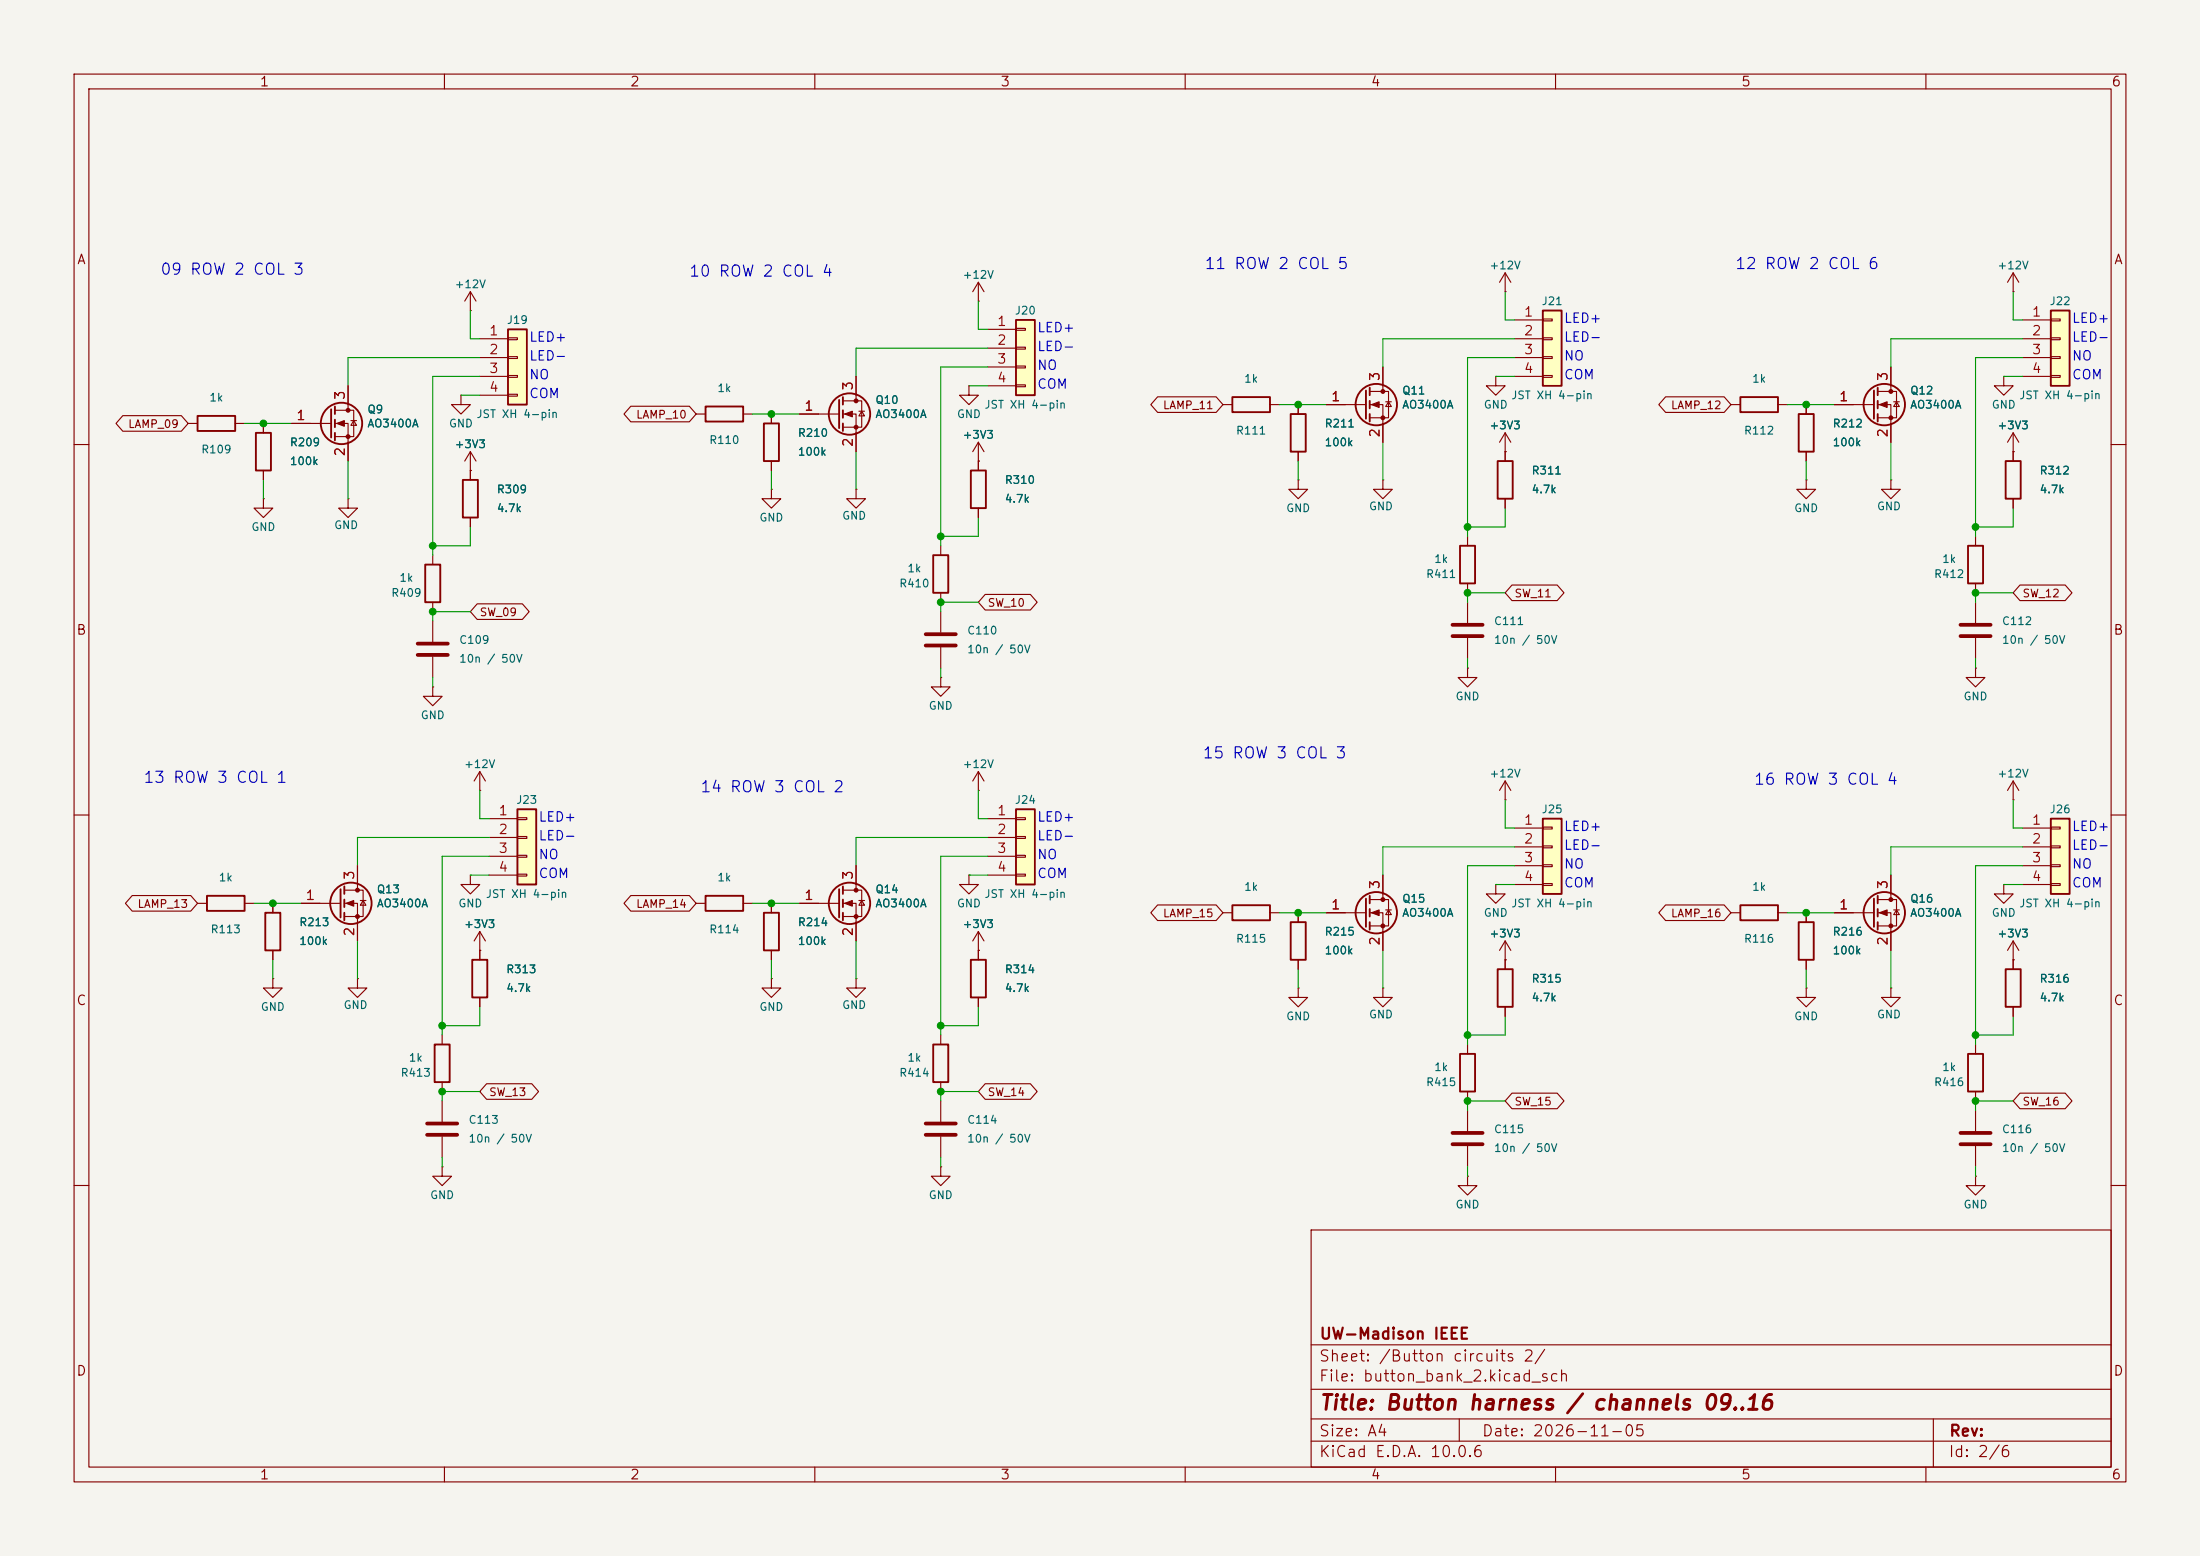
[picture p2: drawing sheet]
<svg xmlns="http://www.w3.org/2000/svg" width="297mm" height="210mm" viewBox="0 0 297 210" stroke-linecap="round" stroke-linejoin="round" font-family="sans-serif">
<path d="M0 0h297v210h-297z" fill="#f5f4ef" stroke="#f5f4ef" stroke-width=".14"/>
<g fill="none" stroke="#840000" stroke-width=".15">
<path d="M10 10h277v190h-277zM12 12h273v186h-273zM60 10v2M110 10v2M160 10v2M210 10v2M260 10v2M271.8 39.4h.1M271.8 36.8l-.8 1.3M271.8 36.8l.7 1.3M271.8 36.8v2.6M10 60h2"/>
<path d="M285 60h2M10 110h2M285 110h2M10 160h2M177 166h108v32h-108zM285 160h2M60 198v2M110 198v2M160 198v2M177 194.5h108M177 191.5h108M177 187.5h108"/>
<path d="M177 181.5h108M197 191.5v3M210 198v2M260 198v2M261 191.5v6.5"/>
</g>
<path d="M208.3 41.9h2.5v10.2h-2.5z" fill="#ffffc2"/>
<g fill="none" stroke="#840000" stroke-width=".25">
<path d="M44.7 55.2v3.9M45.2 54.9v1M45.2 56.6v1.1M45.2 58.4v1M95.2 54.9h5.1v2h-5.1zM208.3 41.9h2.5v10.2h-2.5zM27.9 120.9h5.1v2h-5.1zM126 141h2v5.1h-2z"/>
<circle cx="46.1" cy="57.1" r="2.79"/>
</g>
<g fill="none" stroke="#840000" stroke-width=".15">
<path d="M132.1 38.1l-.8 1.3M132.1 38.1l.7 1.3M132.1 38.1v2.5M203.2 39.4h.1M203.2 36.8l-.8 1.3M203.2 36.8l.8 1.3M203.2 36.8v2.6M39.4 57.2h5.3M45.2 55.4h2.6v3.5h-2.6M45.2 57.2h1.8v5M47 52.1v3.3M47.4 56.8h.7"/>
<path d="M47.8 56.8l.3 .6h-.7zM94 55.9h1.2M100.3 55.9h1.3M132.1 40.6h.1M204.5 43.2h3.8M204.5 45.7h3.8M204.5 48.3h3.8M204.5 50.8h3.8M208.3 43.1h1.2v.2h-1.2zM208.3 45.6h1.2v.2h-1.2zM208.3 48.1h1.2v.3h-1.2zM208.3 50.7h1.2v.2h-1.2z"/>
<path d="M47 67.3v1.3h1.3l-1.3 1.3-1.3-1.3h1.3M47 67.3h.1M58.4 92.7v1.3h1.3l-1.3 1.3-1.3-1.3h1.3M58.4 92.7h.1M58.4 83.8v2.8M58.4 88.6v2.8M127 91.4v1.3h1.3l-1.3 1.3-1.3-1.3h1.3M127 91.4h.1M26.7 121.9h1.2M33 121.9h1.3M36.8 132.1v1.3h1.3l-1.3 1.2-1.2-1.2h1.2M36.8 132.1h.1"/>
<path d="M127 139.7v1.3M127 146.1v1.2"/>
</g>
<path d="M56.4 86.9h4.1M56.4 88.4h4.1" fill="none" stroke="#840000" stroke-width=".51"/>
<g fill="#840000" stroke="#840000" stroke-width=".15">
<path d="M45.5 57.2l1-.4v.7z"/>
<circle cx="47" cy="55.4" r=".25"/>
<circle cx="47" cy="58.9" r=".25"/>
</g>
<path d="M137.2 43.2h2.5v10.1h-2.5z" fill="#ffffc2"/>
<g fill="none" stroke="#840000" stroke-width=".25">
<path d="M113.3 54v3.8M113.8 53.6v1M113.8 55.4v1M113.8 57.2v1M137.2 43.2h2.5v10.1h-2.5zM126 74.9h2v5.1h-2zM131.1 63.5h2v5.1h-2zM35.8 123.2h2v5.1h-2zM131.1 129.5h2v5.1h-2zM197.1 142.2h2v5.1h-2z"/>
<circle cx="114.7" cy="55.9" r="2.79"/>
</g>
<g fill="none" stroke="#840000" stroke-width=".15">
<path d="M107.9 55.9h5.4M113.8 54.1h2.5v3.6h-2.5M113.8 55.9h1.8v5.1M115.6 50.8v3.3M116 55.5h.7M116.3 55.5l.4 .6h-.7zM130.8 52.1v1.2h1.3l-1.3 1.3-1.3-1.3h1.3M130.8 52.1h.1M132.1 59.7v3.8M132.1 59.7l-.8 1.3M132.1 59.7l.7 1.3M133.3 44.5h3.9"/>
<path d="M133.3 47h3.9M133.3 49.5h3.9M133.3 52.1h3.9M137.2 44.3h1.2v.3h-1.2zM137.2 46.9h1.2v.2h-1.2zM137.2 49.4h1.2v.3h-1.2zM137.2 51.9h1.2v.3h-1.2zM201.9 50.8v1.3h1.3l-1.3 1.2-1.2-1.2h1.2M201.9 50.8h.1M203.2 58.4l-.8 1.3M203.2 58.4l.8 1.3M203.2 58.4v2.6"/>
<path d="M115.6 66v1.3h1.2l-1.2 1.3-1.3-1.3h1.3M115.6 66h.1M127 73.7v1.2M132.1 62.2h.1M132.1 68.6v1.3M203.2 61h.1M127 80v1.3M63.5 118.1v1.3h1.3l-1.3 1.3-1.3-1.3h1.3M63.5 118.1h.1M36.8 121.9v1.3M36.8 128.3v1.2M64.8 128.3h.1"/>
<path d="M64.8 125.7l-.8 1.3M64.8 125.7l.7 1.3M64.8 125.7v2.6M132.1 128.3v1.2M132.1 134.6v1.3M198.1 158.8v1.2h1.3l-1.3 1.3-1.3-1.3h1.3M198.1 158.8h.1M198.1 141v1.2M198.1 147.3v1.3"/>
</g>
<g fill="#840000" stroke="#840000" stroke-width=".15">
<path d="M114 55.9l1.1-.4v.8z"/>
<circle cx="115.6" cy="54.1" r=".25"/>
<circle cx="115.6" cy="57.7" r=".25"/>
</g>
<path d="M208.3 110.5h2.5v10.2h-2.5z" fill="#ffffc2"/>
<path d="M34.5 58.4h2.1v5.1h-2.1zM103.1 57.2h2.1v5h-2.1zM208.3 110.5h2.5v10.2h-2.5z" fill="none" stroke="#840000" stroke-width=".25"/>
<g fill="none" stroke="#840000" stroke-width=".15">
<path d="M35.6 57.2v1.2M104.1 55.9v1.3M35.6 67.3v1.3h1.2l-1.2 1.3-1.3-1.3h1.3M35.6 67.3h.1M35.6 63.5v1.3M104.1 66v1.3h1.3l-1.3 1.3-1.2-1.3h1.2M104.1 66h.1M104.1 62.2v1.3M198.1 90.2v1.2h1.3l-1.3 1.3-1.3-1.3h1.3M198.1 90.2h.1M198.1 81.3v2.8M198.1 86.1v2.8"/>
<path d="M130.8 118.1v1.3h1.3l-1.3 1.3-1.3-1.3h1.3M130.8 118.1h.1M204.5 111.8h3.8M204.5 114.3h3.8M204.5 116.8h3.8M204.5 119.4h3.8M208.3 111.6h1.2v.3h-1.2zM208.3 114.2h1.2v.2h-1.2zM208.3 116.7h1.2v.3h-1.2zM208.3 119.3h1.2v.2h-1.2zM132.1 128.3h.1M132.1 125.7l-.8 1.3"/>
<path d="M132.1 125.7l.7 1.3M132.1 125.7v2.6M127 157.5v1.3h1.3l-1.3 1.2-1.3-1.2h1.3M127 157.5h.1"/>
</g>
<path d="M196.1 84.3h4.1M196.1 85.9h4.1" fill="none" stroke="#840000" stroke-width=".51"/>
<path d="M68.6 44.5h2.5v10.1h-2.5z" fill="#ffffc2"/>
<path d="M68.6 44.5h2.5v10.1h-2.5z" fill="none" stroke="#840000" stroke-width=".25"/>
<g fill="none" stroke="#840000" stroke-width=".15">
<path d="M63.5 39.4l-.8 1.2M63.5 39.4l.8 1.2M63.5 39.4v2.5M63.5 41.9h.1M64.8 45.7h3.8M64.8 48.3h3.8M64.8 50.8h3.8M64.8 53.3h3.8M68.6 45.6h1.2v.2h-1.2zM68.6 48.1h1.2v.3h-1.2zM68.6 50.7h1.2v.2h-1.2zM68.6 53.2h1.2v.3h-1.2z"/>
<path d="M48.3 132.1v1.3h1.2l-1.2 1.2-1.3-1.2h1.3M48.3 132.1h.1"/>
</g>
<path d="M276.9 41.9h2.5v10.2h-2.5z" fill="#ffffc2"/>
<g fill="none" stroke="#840000" stroke-width=".25">
<path d="M166.4 53.6h5v2h-5zM276.9 41.9h2.5v10.2h-2.5zM113.8 119.6v1.1M113.3 120v3.8M113.8 121.4v1M113.8 123.2v1"/>
<circle cx="114.7" cy="121.9" r="2.79"/>
</g>
<g fill="none" stroke="#840000" stroke-width=".15">
<path d="M165.1 54.6h1.3M171.4 54.6h1.3M273 43.2h3.9M273 45.7h3.9M273 48.3h3.9M273 50.8h3.9M276.9 43.1h1.2v.2h-1.2zM276.9 45.6h1.2v.2h-1.2zM276.9 48.1h1.2v.3h-1.2zM276.9 50.7h1.2v.2h-1.2zM115.6 116.8v3.3M107.9 121.9h5.4"/>
<path d="M113.8 120.1h2.5v3.6h-2.5M113.8 121.9h1.8v5.1M116 121.5h.7M116.3 121.5l.4 .7h-.7z"/>
</g>
<g fill="#840000" stroke="#840000" stroke-width=".15">
<path d="M114 121.9l1.1-.4v.8z"/>
<circle cx="115.6" cy="120.1" r=".25"/>
<circle cx="115.6" cy="123.7" r=".25"/>
</g>
<path d="M137.2 109.2h2.5v10.2h-2.5z" fill="#ffffc2"/>
<g fill="none" stroke="#840000" stroke-width=".25">
<path d="M265.7 73.7h2v5h-2zM46.5 119.6v1.1M137.2 109.2h2.5v10.2h-2.5zM46 120v3.8M46.5 121.4v1M46.5 123.2v1M166.4 122.2h5v2h-5z"/>
<circle cx="47.4" cy="121.9" r="2.79"/>
</g>
<g fill="none" stroke="#840000" stroke-width=".15">
<path d="M266.7 72.4v1.3M266.7 78.7v1.3M266.7 90.2v1.2h1.3l-1.3 1.3-1.3-1.3h1.3M266.7 90.2h.1M266.7 81.3v2.8M266.7 86.1v2.8M48.3 116.8v3.3M133.3 110.5h3.9M133.3 113h3.9M133.3 115.6h3.9M133.3 118.1h3.9M137.2 110.4h1.2v.2h-1.2z"/>
<path d="M137.2 112.9h1.2v.3h-1.2zM137.2 115.4h1.2v.3h-1.2zM137.2 118h1.2v.2h-1.2zM203.2 108h.1M203.2 105.4l-.8 1.3M203.2 105.4l.8 1.3M203.2 105.4v2.6M40.6 121.9h5.4M46.5 120.1h2.5v3.6h-2.5M46.5 121.9h1.8v5.1M48.6 121.5h.8M49 121.5l.4 .7h-.8z"/>
<path d="M104.1 132.1v1.3h1.3l-1.3 1.2-1.2-1.2h1.2M104.1 132.1h.1M165.1 123.2h1.3M171.4 123.2h1.3M175.3 133.4v1.2h1.2l-1.2 1.3-1.3-1.3h1.3M175.3 133.4h.1M127 148.6v2.8M127 153.4v2.8"/>
</g>
<path d="M264.7 84.3h4M264.7 85.9h4M125 151.6h4M125 153.2h4" fill="none" stroke="#840000" stroke-width=".51"/>
<g fill="#840000" stroke="#840000" stroke-width=".15">
<path d="M46.7 121.9l1.1-.4v.8z"/>
<circle cx="48.3" cy="120.1" r=".25"/>
<circle cx="48.3" cy="123.7" r=".25"/>
</g>
<path d="M69.8 109.2h2.6v10.2h-2.6z" fill="#ffffc2"/>
<g fill="none" stroke="#840000" stroke-width=".25">
<path d="M26.7 56.1h5v2.1h-5zM174.2 55.9h2.1v5.1h-2.1zM184.4 52.7v3.8M184.9 52.3v1M184.9 54.1v1M184.9 55.9v1M234.9 53.6h5.1v2h-5.1zM242.8 55.9h2.1v5.1h-2.1zM253 52.7v3.8M253.5 52.3v1M253.5 54.1v1M253.5 55.9v1"/>
<path d="M57.4 76.2h2v5.1h-2zM62.5 64.8h2v5.1h-2zM197.1 73.7h2v5h-2zM202.2 62.2h2v5.1h-2zM270.8 62.2h2v5.1h-2zM69.8 109.2h2.6v10.2h-2.6zM63.8 129.5h2v5.1h-2zM103.1 123.2h2.1v5.1h-2.1zM174.2 124.5h2.1v5h-2.1zM184.4 121.3v3.8M184.9 120.9v1M184.9 122.7v1"/>
<path d="M184.9 124.5v1M202.2 130.8h2v5.1h-2zM58.7 141h2v5.1h-2z"/>
<circle cx="185.8" cy="54.6" r="2.79"/>
<circle cx="254.4" cy="54.6" r="2.79"/>
<circle cx="185.8" cy="123.2" r="2.79"/>
</g>
<g fill="none" stroke="#840000" stroke-width=".15">
<path d="M25.4 57.2h1.3M31.7 57.2h1.3M62.2 53.3v1.3h1.3l-1.3 1.3-1.2-1.3h1.2M62.2 53.3h.1M175.3 54.6v1.3M179.1 54.6h5.3M184.9 52.8h2.6v3.6h-2.6M184.9 54.6h1.8v5.1M186.7 49.5v3.3M187.1 54.2h.7M187.5 54.2l.3 .7h-.7zM233.7 54.6h1.2"/>
<path d="M240 54.6h1.3M243.8 54.6v1.3M247.6 54.6h5.4M253.5 52.8h2.5v3.6h-2.5M253.5 54.6h1.8v5.1M255.3 49.5v3.3M255.7 54.2h.7M256 54.2l.4 .7h-.7zM270.5 50.8v1.3h1.3l-1.3 1.2-1.3-1.2h1.3M270.5 50.8h.1M271.8 58.4v3.8M271.8 58.4l-.8 1.3"/>
<path d="M271.8 58.4l.7 1.3M58.4 74.9v1.3M63.5 63.5h.1M63.5 61l-.8 1.2M63.5 61l.8 1.2M63.5 61v3.8M63.5 69.9v1.2M175.3 64.8v1.2h1.2l-1.2 1.3-1.3-1.3h1.3M175.3 64.8h.1M175.3 61v1.2M186.7 64.8v1.2h1.3l-1.3 1.3-1.3-1.3h1.3M186.7 64.8h.1"/>
<path d="M198.1 72.4v1.3M198.1 78.7v1.3M203.2 61v1.2M203.2 67.3v1.3M243.8 64.8v1.2h1.3l-1.3 1.3-1.2-1.3h1.2M243.8 64.8h.1M243.8 61v1.2M255.3 64.8v1.2h1.2l-1.2 1.3-1.3-1.3h1.3M255.3 64.8h.1M271.8 61h.1M271.8 67.3v1.3M58.4 81.3v1.3"/>
<path d="M64.8 106.7h.1M64.8 104.1v2.6M64.8 104.1l-.8 1.3M64.8 104.1l.7 1.3M66 110.5h3.8M66 113h3.8M66 115.6h3.8M66 118.1h3.8M69.8 110.4h1.3v.2h-1.3zM69.8 112.9h1.3v.3h-1.3zM69.8 115.4h1.3v.3h-1.3zM69.8 118h1.3v.2h-1.3z"/>
<path d="M132.1 106.7h.1M132.1 104.1l-.8 1.3M132.1 104.1l.7 1.3M132.1 104.1v2.6M186.7 118.1v3.3M201.9 119.4v1.3h1.3l-1.3 1.2-1.2-1.2h1.2M201.9 119.4h.1M59.7 139.7v1.3M64.8 128.3v1.2M64.8 134.6v1.3M104.1 121.9v1.3M104.1 128.3v1.2"/>
<path d="M115.6 132.1v1.3h1.2l-1.2 1.2-1.3-1.2h1.3M115.6 132.1h.1M175.3 123.2v1.3M175.3 129.5v1.3M179.1 123.2h5.3M184.9 121.4h2.6v3.6h-2.6M184.9 123.2h1.8v5.1M186.7 133.4v1.2h1.3l-1.3 1.3-1.3-1.3h1.3M186.7 133.4h.1M187.1 122.8h.7M187.5 122.8l.3 .6h-.7zM203.2 129.5h.1"/>
<path d="M203.2 127v3.8M203.2 135.9v1.3M203.2 127l-.8 1.3M203.2 127l.8 1.3M59.7 157.5v1.3h1.3l-1.3 1.2-1.3-1.2h1.3M59.7 157.5h.1M59.7 146.1v1.2M59.7 148.6v2.8M59.7 153.4v2.8M198.1 149.9v2.8M198.1 154.7v2.8"/>
</g>
<path d="M57.7 151.6h4M57.7 153.2h4M196.1 152.9h4.1M196.1 154.4h4.1" fill="none" stroke="#840000" stroke-width=".51"/>
<g fill="#840000" stroke="#840000" stroke-width=".15">
<path d="M253.7 54.6l1.1-.4v.8z"/>
<path d="M185.2 54.6l1-.4v.8z"/>
<path d="M185.2 123.2l1-.4v.8z"/>
<circle cx="255.3" cy="52.8" r=".25"/>
<circle cx="255.3" cy="56.4" r=".25"/>
<circle cx="186.7" cy="52.8" r=".25"/>
<circle cx="186.7" cy="56.4" r=".25"/>
<circle cx="186.7" cy="121.4" r=".25"/>
<circle cx="186.7" cy="125" r=".25"/>
</g>
<path d="M276.9 110.5h2.5v10.2h-2.5z" fill="#ffffc2"/>
<g fill="none" stroke="#840000" stroke-width=".25">
<path d="M276.9 110.5h2.5v10.2h-2.5zM95.2 120.9h5.1v2h-5.1zM234.9 122.2h5.1v2h-5.1zM242.8 124.5h2.1v5h-2.1zM253 121.3v3.8M253.5 120.9v1M253.5 122.7v1M253.5 124.5v1M270.8 130.8h2v5.1h-2zM265.7 142.2h2v5.1h-2z"/>
<circle cx="254.4" cy="123.2" r="2.79"/>
</g>
<g fill="none" stroke="#840000" stroke-width=".15">
<path d="M16.6 56.1h7.9l.9 1.1-.9 1h-7.9l-.9-1zM35.6 57.2v1.2M39.4 57.2h2.5M47 52.1v2.5M47 59.7v2.5M85.2 54.8h7.9l.9 1.1-.9 1h-7.9l-1-1zM104.1 55.9v1.3M107.9 55.9h2.6M115.6 50.8v2.5M115.6 58.4v2.6M156.3 53.6h7.9l.9 1-.9 1.1h-7.9l-.9-1.1zM175.3 54.6v1.3"/>
<path d="M179.1 54.6h2.5M186.7 49.5v2.6M186.7 57.2v2.5M224.9 53.6h7.9l.9 1-.9 1.1h-7.9l-1-1.1zM243.8 54.6v1.3M247.6 54.6h2.6M255.3 49.5v2.6M255.3 57.2v2.5M35.6 63.5v1.3M63.5 63.5h.1M63.5 63.5v1.3M63.5 69.9v1.2"/>
<path d="M104.1 62.2v1.3M132.1 62.2h.1M132.1 62.2v1.3M132.1 68.6v1.3M175.3 61v1.2M203.2 61h.1M203.2 61v1.2M203.2 67.3v1.3M204.1 79h6.1l.9 1-.9 1.1h-6.1l-.9-1.1zM243.8 61v1.2M271.8 61h.1M271.8 61v1.2"/>
<path d="M271.8 67.3v1.3M272.7 79h6.1l.9 1-.9 1.1h-6.1l-.9-1.1zM64.4 81.5h6.1l.9 1.1-.9 1h-6.1l-.9-1zM127 82.6v2.7M127 87.4v2.8M133 80.2h6.1l.9 1.1-.9 1h-6.1l-.9-1zM48.3 116.8v2.6M115.6 116.8v2.6M186.7 118.1v2.6M255.3 118.1v3.3M270.5 119.4v1.3h1.3l-1.3 1.2-1.3-1.2h1.3M270.5 119.4h.1"/>
<path d="M271.8 108h.1M271.8 105.4l-.8 1.3M271.8 105.4l.7 1.3M271.8 105.4v2.6M273 111.8h3.9M273 114.3h3.9M273 116.8h3.9M273 119.4h3.9M276.9 111.6h1.2v.3h-1.2zM276.9 114.2h1.2v.2h-1.2zM276.9 116.7h1.2v.3h-1.2zM276.9 119.3h1.2v.2h-1.2z"/>
<path d="M17.8 120.9h8l.9 1-.9 1.1h-8l-.9-1.1zM36.8 121.9v1.3M36.8 128.3v1.2M40.6 121.9h2.6M48.3 124.5v2.5M64.8 128.3h.1M64.8 128.3v1.2M64.8 134.6v1.3M85.2 120.9h7.9l.9 1-.9 1.1h-7.9l-1-1.1zM94 121.9h1.2M100.3 121.9h1.3M104.1 121.9v1.3"/>
<path d="M104.1 128.3v1.2M107.9 121.9h2.6M115.6 124.5v2.5M132.1 128.3h.1M132.1 128.3v1.2M132.1 134.6v1.3M156.3 122.1h7.9l.9 1.1-.9 1h-7.9l-.9-1zM175.3 123.2v1.3M175.3 129.5v1.3M179.1 123.2h2.5M186.7 125.7v2.6M203.2 129.5h.1"/>
<path d="M203.2 129.5v1.3M203.2 135.9v1.3M224.9 122.1h7.9l.9 1.1-.9 1h-7.9l-1-1zM233.7 123.2h1.2M240 123.2h1.3M243.8 133.4v1.2h1.3l-1.3 1.3-1.2-1.3h1.2M243.8 133.4h.1M243.8 123.2v1.3M243.8 129.5v1.3M247.6 123.2h5.4M253.5 121.4h2.5v3.6h-2.5M253.5 123.2h1.8v5.1"/>
<path d="M255.3 133.4v1.2h1.2l-1.2 1.3-1.3-1.3h1.3M255.3 133.4h.1M255.7 122.8h.7M256 122.8l.4 .6h-.7zM271.8 129.5h.1M271.8 127v3.8M271.8 135.9v1.3M271.8 127l-.8 1.3M271.8 127l.7 1.3M65.7 146.3h6.1l.9 1-.9 1.1h-6.1l-.9-1.1zM133 146.3h6.1l.9 1-.9 1.1h-6.1l-.9-1.1zM204.1 147.5h6.1l.9 1.1-.9 1h-6.1l-.9-1z"/>
<path d="M266.7 158.8v1.2h1.3l-1.3 1.3-1.3-1.3h1.3M266.7 158.8h.1M266.7 141v1.2M266.7 147.3v1.3M266.7 149.9v2.8M266.7 154.7v2.8M272.7 147.5h6.1l.9 1.1-.9 1h-6.1l-.9-1z"/>
</g>
<path d="M125 85.6h4M125 87.1h4M264.7 152.9h4M264.7 154.4h4" fill="none" stroke="#840000" stroke-width=".51"/>
<g fill="#840000" stroke="#840000" stroke-width=".15">
<path d="M253.7 123.2l1.1-.4v.8z"/>
<circle cx="255.3" cy="121.4" r=".25"/>
<circle cx="255.3" cy="125" r=".25"/>
</g>
<g fill="none" stroke="#009600" stroke-width=".15">
<path d="M203.2 39.4v3.8h1.3M271.8 39.4v3.8h1.2M33 57.2h6.4M62.2 53.3h2.6M63.5 41.9v3.8h1.3M64.8 50.8h-6.4v24.1M64.8 48.3h-17.8v3.8M101.6 55.9h6.3M130.8 52.1h2.5M132.1 40.6v3.9h1.2M133.3 49.5h-6.3v24.2M133.3 47h-17.7v3.8"/>
<path d="M172.7 54.6h6.4M186.7 59.7v5.1M201.9 50.8h2.6M204.5 45.7h-17.8v3.8M204.5 48.3h-6.4v24.1M241.3 54.6h6.3M255.3 59.7v5.1M270.5 50.8h2.5M273 45.7h-17.7v3.8M273 48.3h-6.3v24.1M35.6 64.8v2.5M47 62.2v5.1"/>
<path d="M63.5 71.1v2.6h-5.1M104.1 63.5v2.5M115.6 61v5M132.1 69.9v2.5h-5.1M175.3 62.2v2.6M203.2 68.6v2.5h-5.1M243.8 62.2v2.6M271.8 68.6v2.5h-5.1M58.4 91.4v1.3M63.5 82.6h-5.1v1.2M127 90.2v1.2M132.1 81.3h-5.1v1.3"/>
<path d="M198.1 88.9v1.3M203.2 80h-5.1v1.3M266.7 88.9v1.3M271.8 80h-5.1v1.3M63.5 118.1h2.5M64.8 106.7v3.8h1.2M66 115.6h-6.3v24.1M66 113h-17.7v3.8M130.8 118.1h2.5M132.1 106.7v3.8h1.2M133.3 115.6h-6.3v24.1M133.3 113h-17.7v3.8"/>
<path d="M201.9 119.4h2.6M203.2 108v3.8h1.3M204.5 114.3h-17.8v3.8M204.5 116.8h-6.4v24.2M270.5 119.4h2.5M271.8 108v3.8h1.2M273 114.3h-17.7v3.8M273 116.8h-6.3v24.2M34.3 121.9h6.3M36.8 129.5v2.6M48.3 127v5.1M64.8 135.9v2.5h-5.1"/>
<path d="M101.6 121.9h6.3M104.1 129.5v2.6M115.6 127v5.1M132.1 135.9v2.5h-5.1M172.7 123.2h6.4M175.3 130.8v2.6M186.7 128.3v5.1M203.2 137.2v2.5h-5.1M241.3 123.2h6.3M243.8 130.8v2.6M255.3 128.3v5.1M271.8 137.2v2.5h-5.1"/>
<path d="M59.7 156.2v1.3M64.8 147.3h-5.1v1.3M127 156.2v1.3M132.1 147.3h-5.1v1.3M198.1 157.5v1.3M203.2 148.6h-5.1v1.3M266.7 157.5v1.3M271.8 148.6h-5.1v1.3"/>
</g>
<g fill="#009600" stroke="#009600" stroke-width=".14">
<circle cx="104.1" cy="55.9" r=".46"/>
<circle cx="127" cy="72.4" r=".46"/>
<circle cx="266.7" cy="71.1" r=".46"/>
<circle cx="266.7" cy="80" r=".46"/>
<circle cx="243.8" cy="54.6" r=".46"/>
<circle cx="198.1" cy="71.1" r=".46"/>
<circle cx="198.1" cy="80" r=".46"/>
<circle cx="175.3" cy="54.6" r=".46"/>
<circle cx="59.7" cy="147.3" r=".46"/>
<circle cx="59.7" cy="138.4" r=".46"/>
<circle cx="36.8" cy="121.9" r=".46"/>
<circle cx="175.3" cy="123.2" r=".46"/>
<circle cx="198.1" cy="139.7" r=".46"/>
<circle cx="198.1" cy="148.6" r=".46"/>
<circle cx="58.4" cy="82.6" r=".46"/>
<circle cx="58.4" cy="73.7" r=".46"/>
<circle cx="35.6" cy="57.2" r=".46"/>
<circle cx="266.7" cy="148.6" r=".46"/>
<circle cx="243.8" cy="123.2" r=".46"/>
<circle cx="266.7" cy="139.7" r=".46"/>
<circle cx="104.1" cy="121.9" r=".46"/>
<circle cx="127" cy="81.3" r=".46"/>
<circle cx="127" cy="147.3" r=".46"/>
<circle cx="127" cy="138.4" r=".46"/>
</g>
<text font-size="2" fill="#840000" x="178" y="190.8">Title: Button harness / channels 09..16</text>
<g font-size="1.5" fill="#0000c2">
<text x="21.5" y="37.5">09 ROW 2 COL 3</text>
<text x="92.9" y="37.7">10 ROW 2 COL 4</text>
<text x="162.5" y="36.7">11 ROW 2 COL 5</text>
<text x="234.1" y="36.7">12 ROW 2 COL 6</text>
<text x="19.3" y="106">13 ROW 3 COL 1</text>
<text x="94.4" y="107.3">14 ROW 3 COL 2</text>
<text x="162.3" y="102.7">15 ROW 3 COL 3</text>
<text x="236.7" y="106.3">16 ROW 3 COL 4</text>
</g>
<g font-size="1.5" fill="#840000">
<text x="178" y="184.1">Sheet: /Button circuits 2/</text>
<text x="178" y="181.1">UW-Madison IEEE</text>
<text x="178" y="186.8">File: button_bank_2.kicad_sch</text>
<text x="178" y="197">KiCad E.D.A. 10.0.6</text>
<text x="178" y="194.2">Size: A4</text>
<text x="200" y="194.2">Date: 2026-11-05</text>
<text x="263" y="197">Id: 2/6</text>
<text x="263" y="194.2">Rev:</text>
</g>
<g font-size="1.3" fill="#840000">
<text x="35" y="12">1</text>
<text x="85" y="12">2</text>
<text x="135" y="12">3</text>
<text x="185" y="12">4</text>
<text x="235" y="12">5</text>
<text x="285" y="12">6</text>
<text x="10.3" y="36">A</text>
<text x="285.3" y="36">A</text>
<text x="10.2" y="86">B</text>
<text x="285.2" y="86">B</text>
<text x="10.2" y="136">C</text>
<text x="285.2" y="136">C</text>
<text x="10.2" y="186">D</text>
<text x="285.2" y="186">D</text>
<text x="35" y="200">1</text>
<text x="85" y="200">2</text>
<text x="135" y="200">3</text>
<text x="185" y="200">4</text>
<text x="235" y="200">5</text>
<text x="285" y="200">6</text>
</g>
<g font-size="1.3" fill="#a90000">
<text x="65.9" y="45.6">1</text>
<text x="134.5" y="44.3">1</text>
<text x="134.5" y="46.9">2</text>
<text x="205.6" y="43">1</text>
<text x="205.6" y="45.6">2</text>
<text x="274.2" y="43">1</text>
<text x="274.2" y="45.6">2</text>
<text x="65.9" y="48.1">2</text>
<text x="65.9" y="50.7">3</text>
<text x="65.9" y="53.2">4</text>
<text x="115.4" y="52.8" transform="rotate(-90 115.4 52.8)">3</text>
<text x="134.5" y="49.4">3</text>
<text x="134.5" y="51.9">4</text>
<text x="186.6" y="51.5" transform="rotate(-90 186.6 51.5)">3</text>
<text x="205.6" y="48.1">3</text>
<text x="205.6" y="50.7">4</text>
<text x="255.1" y="51.5" transform="rotate(-90 255.1 51.5)">3</text>
<text x="274.2" y="48.1">3</text>
<text x="274.2" y="50.7">4</text>
<text x="39.9" y="57">1</text>
<text x="46.9" y="54.1" transform="rotate(-90 46.9 54.1)">3</text>
<text x="108.5" y="55.7">1</text>
<text x="179.6" y="54.5">1</text>
<text x="186.6" y="59.2" transform="rotate(-90 186.6 59.2)">2</text>
<text x="248.2" y="54.5">1</text>
<text x="255.1" y="59.2" transform="rotate(-90 255.1 59.2)">2</text>
<text x="46.9" y="61.7" transform="rotate(-90 46.9 61.7)">2</text>
<text x="115.4" y="60.4" transform="rotate(-90 115.4 60.4)">2</text>
<text x="67.2" y="110.4">1</text>
<text x="67.2" y="112.9">2</text>
<text x="134.5" y="110.4">1</text>
<text x="134.5" y="112.9">2</text>
<text x="205.6" y="111.6">1</text>
<text x="274.2" y="111.6">1</text>
<text x="48.1" y="118.8" transform="rotate(-90 48.1 118.8)">3</text>
<text x="67.2" y="115.4">3</text>
<text x="67.2" y="118">4</text>
<text x="115.4" y="118.8" transform="rotate(-90 115.4 118.8)">3</text>
<text x="134.5" y="115.4">3</text>
<text x="134.5" y="118">4</text>
<text x="205.6" y="114.2">2</text>
<text x="205.6" y="116.7">3</text>
<text x="205.6" y="119.2">4</text>
<text x="274.2" y="114.2">2</text>
<text x="274.2" y="116.7">3</text>
<text x="274.2" y="119.2">4</text>
<text x="41.2" y="121.8">1</text>
<text x="108.5" y="121.8">1</text>
<text x="179.6" y="123.1">1</text>
<text x="186.6" y="120.1" transform="rotate(-90 186.6 120.1)">3</text>
<text x="248.2" y="123.1">1</text>
<text x="255.1" y="120.1" transform="rotate(-90 255.1 120.1)">3</text>
<text x="48.1" y="126.5" transform="rotate(-90 48.1 126.5)">2</text>
<text x="115.4" y="126.5" transform="rotate(-90 115.4 126.5)">2</text>
<text x="186.6" y="127.7" transform="rotate(-90 186.6 127.7)">2</text>
<text x="255.1" y="127.7" transform="rotate(-90 255.1 127.7)">2</text>
</g>
<g font-size="1.3" fill="#0000c2">
<text x="71.3" y="46.4">LED+</text>
<text x="139.9" y="47.7">LED-</text>
<text x="139.9" y="45.2">LED+</text>
<text x="211" y="43.9">LED+</text>
<text x="211" y="46.4">LED-</text>
<text x="279.6" y="46.4">LED-</text>
<text x="279.6" y="43.9">LED+</text>
<text x="71.3" y="49">LED-</text>
<text x="71.3" y="51.5">NO</text>
<text x="139.9" y="52.8">COM</text>
<text x="139.9" y="50.2">NO</text>
<text x="211" y="49">NO</text>
<text x="211" y="51.5">COM</text>
<text x="279.6" y="49">NO</text>
<text x="279.6" y="51.5">COM</text>
<text x="71.3" y="54.1">COM</text>
<text x="72.6" y="111.2">LED+</text>
<text x="72.6" y="113.7">LED-</text>
<text x="139.9" y="113.7">LED-</text>
<text x="139.9" y="111.2">LED+</text>
<text x="211" y="112.5">LED+</text>
<text x="279.6" y="112.5">LED+</text>
<text x="72.6" y="116.3">NO</text>
<text x="72.6" y="118.8">COM</text>
<text x="139.9" y="118.8">COM</text>
<text x="139.9" y="116.3">NO</text>
<text x="211" y="115">LED-</text>
<text x="211" y="117.6">NO</text>
<text x="279.6" y="115">LED-</text>
<text x="279.6" y="117.6">NO</text>
<text x="211" y="120.1">COM</text>
<text x="279.6" y="120.1">COM</text>
</g>
<g font-size="1.1" fill="#006464">
<text x="61.3" y="39.1">+12V</text>
<text x="129.9" y="37.9">+12V</text>
<text x="201" y="36.6">+12V</text>
<text x="208" y="41.4">J21</text>
<text x="269.6" y="36.6">+12V</text>
<text x="276.6" y="41.4">J22</text>
<text x="68.3" y="44">J19</text>
<text x="136.9" y="42.7">J20</text>
<text x="96.8" y="53.2">1k</text>
<text x="167.9" y="51.9">1k</text>
<text x="189.2" y="53.5">Q11</text>
<text x="236.5" y="51.9">1k</text>
<text x="257.8" y="53.5">Q12</text>
<text x="28.2" y="54.4">1k</text>
<text x="49.5" y="56">Q9</text>
<text x="49.5" y="57.9">AO3400A</text>
<text x="60.5" y="57.9">GND</text>
<text x="64.2" y="56.7">JST XH 4-pin</text>
<text x="107.6" y="59.2">R210</text>
<text x="118.1" y="54.8">Q10</text>
<text x="118.1" y="56.7">AO3400A</text>
<text x="129.1" y="56.7">GND</text>
<text x="129.9" y="59.5">+3V3</text>
<text x="132.8" y="55.4">JST XH 4-pin</text>
<text x="166.8" y="58.9">R111</text>
<text x="178.7" y="57.9">R211</text>
<text x="189.2" y="55.4">AO3400A</text>
<text x="200.2" y="55.4">GND</text>
<text x="201" y="58.2">+3V3</text>
<text x="203.9" y="54.1">JST XH 4-pin</text>
<text x="235.4" y="58.9">R112</text>
<text x="247.3" y="57.9">R212</text>
<text x="257.8" y="55.4">AO3400A</text>
<text x="268.8" y="55.4">GND</text>
<text x="269.6" y="58.2">+3V3</text>
<text x="272.5" y="54.1">JST XH 4-pin</text>
<text x="27.1" y="61.4">R109</text>
<text x="39" y="60.5">R209</text>
<text x="39" y="63">100k</text>
<text x="61.3" y="60.7">+3V3</text>
<text x="95.7" y="60.2">R110</text>
<text x="107.6" y="61.8">100k</text>
<text x="135.6" y="65.6">R310</text>
<text x="178.7" y="60.5">100k</text>
<text x="206.7" y="64.3">R311</text>
<text x="247.3" y="60.5">100k</text>
<text x="275.3" y="64.3">R312</text>
<text x="33.9" y="71.9">GND</text>
<text x="45" y="71.7">GND</text>
<text x="67" y="66.8">R309</text>
<text x="67" y="69.4">4.7k</text>
<text x="102.4" y="70.6">GND</text>
<text x="113.6" y="70.4">GND</text>
<text x="135.6" y="68.1">4.7k</text>
<text x="173.6" y="69.4">GND</text>
<text x="184.7" y="69.1">GND</text>
<text x="206.7" y="66.8">4.7k</text>
<text x="242.1" y="69.4">GND</text>
<text x="253.3" y="69.1">GND</text>
<text x="275.3" y="66.8">4.7k</text>
<text x="122.4" y="77.5">1k</text>
<text x="193.5" y="76.2">1k</text>
<text x="262.1" y="76.2">1k</text>
<text x="52.7" y="80.8">R409</text>
<text x="53.8" y="78.8">1k</text>
<text x="121.3" y="79.5">R410</text>
<text x="192.4" y="78.3">R411</text>
<text x="261" y="78.3">R412</text>
<text x="61.9" y="87.2">C109</text>
<text x="61.9" y="89.7">10n / 50V</text>
<text x="130.5" y="85.9">C110</text>
<text x="130.5" y="88.4">10n / 50V</text>
<text x="201.6" y="84.6">C111</text>
<text x="201.6" y="87.2">10n / 50V</text>
<text x="270.2" y="84.6">C112</text>
<text x="270.2" y="87.2">10n / 50V</text>
<text x="196.4" y="94.8">GND</text>
<text x="265" y="94.8">GND</text>
<text x="56.7" y="97.3">GND</text>
<text x="125.3" y="96">GND</text>
<text x="62.6" y="103.9">+12V</text>
<text x="129.9" y="103.9">+12V</text>
<text x="201" y="105.2">+12V</text>
<text x="269.6" y="105.2">+12V</text>
<text x="69.6" y="108.7">J23</text>
<text x="136.9" y="108.7">J24</text>
<text x="208" y="110">J25</text>
<text x="276.6" y="110">J26</text>
<text x="29.5" y="119.2">1k</text>
<text x="96.8" y="119.2">1k</text>
<text x="40.3" y="125.3">R213</text>
<text x="50.8" y="120.8">Q13</text>
<text x="50.8" y="122.7">AO3400A</text>
<text x="61.8" y="122.7">GND</text>
<text x="62.6" y="125.5">+3V3</text>
<text x="65.5" y="121.4">JST XH 4-pin</text>
<text x="107.6" y="125.3">R214</text>
<text x="118.1" y="120.8">Q14</text>
<text x="118.1" y="122.7">AO3400A</text>
<text x="129.1" y="122.7">GND</text>
<text x="129.9" y="125.5">+3V3</text>
<text x="132.8" y="121.4">JST XH 4-pin</text>
<text x="167.9" y="120.5">1k</text>
<text x="189.2" y="122.1">Q15</text>
<text x="189.2" y="124">AO3400A</text>
<text x="200.2" y="124">GND</text>
<text x="203.9" y="122.7">JST XH 4-pin</text>
<text x="236.5" y="120.5">1k</text>
<text x="257.8" y="122.1">Q16</text>
<text x="257.8" y="124">AO3400A</text>
<text x="268.8" y="124">GND</text>
<text x="272.5" y="122.7">JST XH 4-pin</text>
<text x="28.3" y="126.2">R113</text>
<text x="40.3" y="127.8">100k</text>
<text x="68.3" y="131.6">R313</text>
<text x="95.7" y="126.2">R114</text>
<text x="107.6" y="127.8">100k</text>
<text x="135.6" y="131.6">R314</text>
<text x="166.8" y="127.5">R115</text>
<text x="178.7" y="126.5">R215</text>
<text x="178.7" y="129.1">100k</text>
<text x="201" y="126.8">+3V3</text>
<text x="235.4" y="127.5">R116</text>
<text x="247.3" y="126.5">R216</text>
<text x="247.3" y="129.1">100k</text>
<text x="269.6" y="126.8">+3V3</text>
<text x="35.1" y="136.7">GND</text>
<text x="46.3" y="136.4">GND</text>
<text x="68.3" y="134.1">4.7k</text>
<text x="102.4" y="136.7">GND</text>
<text x="113.6" y="136.4">GND</text>
<text x="135.6" y="134.1">4.7k</text>
<text x="173.6" y="138">GND</text>
<text x="184.7" y="137.7">GND</text>
<text x="206.7" y="132.9">R315</text>
<text x="206.7" y="135.4">4.7k</text>
<text x="242.1" y="138">GND</text>
<text x="253.3" y="137.7">GND</text>
<text x="275.3" y="132.9">R316</text>
<text x="275.3" y="135.4">4.7k</text>
<text x="55.1" y="143.5">1k</text>
<text x="122.4" y="143.5">1k</text>
<text x="54" y="145.6">R413</text>
<text x="121.3" y="145.6">R414</text>
<text x="192.4" y="146.8">R415</text>
<text x="193.5" y="144.8">1k</text>
<text x="261" y="146.8">R416</text>
<text x="262.1" y="144.8">1k</text>
<text x="63.2" y="151.9">C113</text>
<text x="63.2" y="154.5">10n / 50V</text>
<text x="130.5" y="151.9">C114</text>
<text x="130.5" y="154.5">10n / 50V</text>
<text x="201.6" y="153.2">C115</text>
<text x="201.6" y="155.7">10n / 50V</text>
<text x="270.2" y="153.2">C116</text>
<text x="270.2" y="155.7">10n / 50V</text>
<text x="58" y="162.1">GND</text>
<text x="125.3" y="162.1">GND</text>
<text x="196.4" y="163.4">GND</text>
<text x="265" y="163.4">GND</text>
</g>
<g font-size="1.1" fill="#840000">
<text x="17.2" y="58">LAMP_09</text>
<text x="85.8" y="56.8">LAMP_10</text>
<text x="156.9" y="55.5">LAMP_11</text>
<text x="225.5" y="55.5">LAMP_12</text>
<text x="64.7" y="83.4">SW_09</text>
<text x="133.3" y="82.2">SW_10</text>
<text x="204.4" y="80.9">SW_11</text>
<text x="273" y="80.9">SW_12</text>
<text x="18.5" y="122.8">LAMP_13</text>
<text x="85.8" y="122.8">LAMP_14</text>
<text x="156.9" y="124.1">LAMP_15</text>
<text x="225.5" y="124.1">LAMP_16</text>
<text x="65.9" y="148.2">SW_13</text>
<text x="133.3" y="148.2">SW_14</text>
<text x="204.4" y="149.5">SW_15</text>
<text x="273" y="149.5">SW_16</text>
</g>
</svg>
